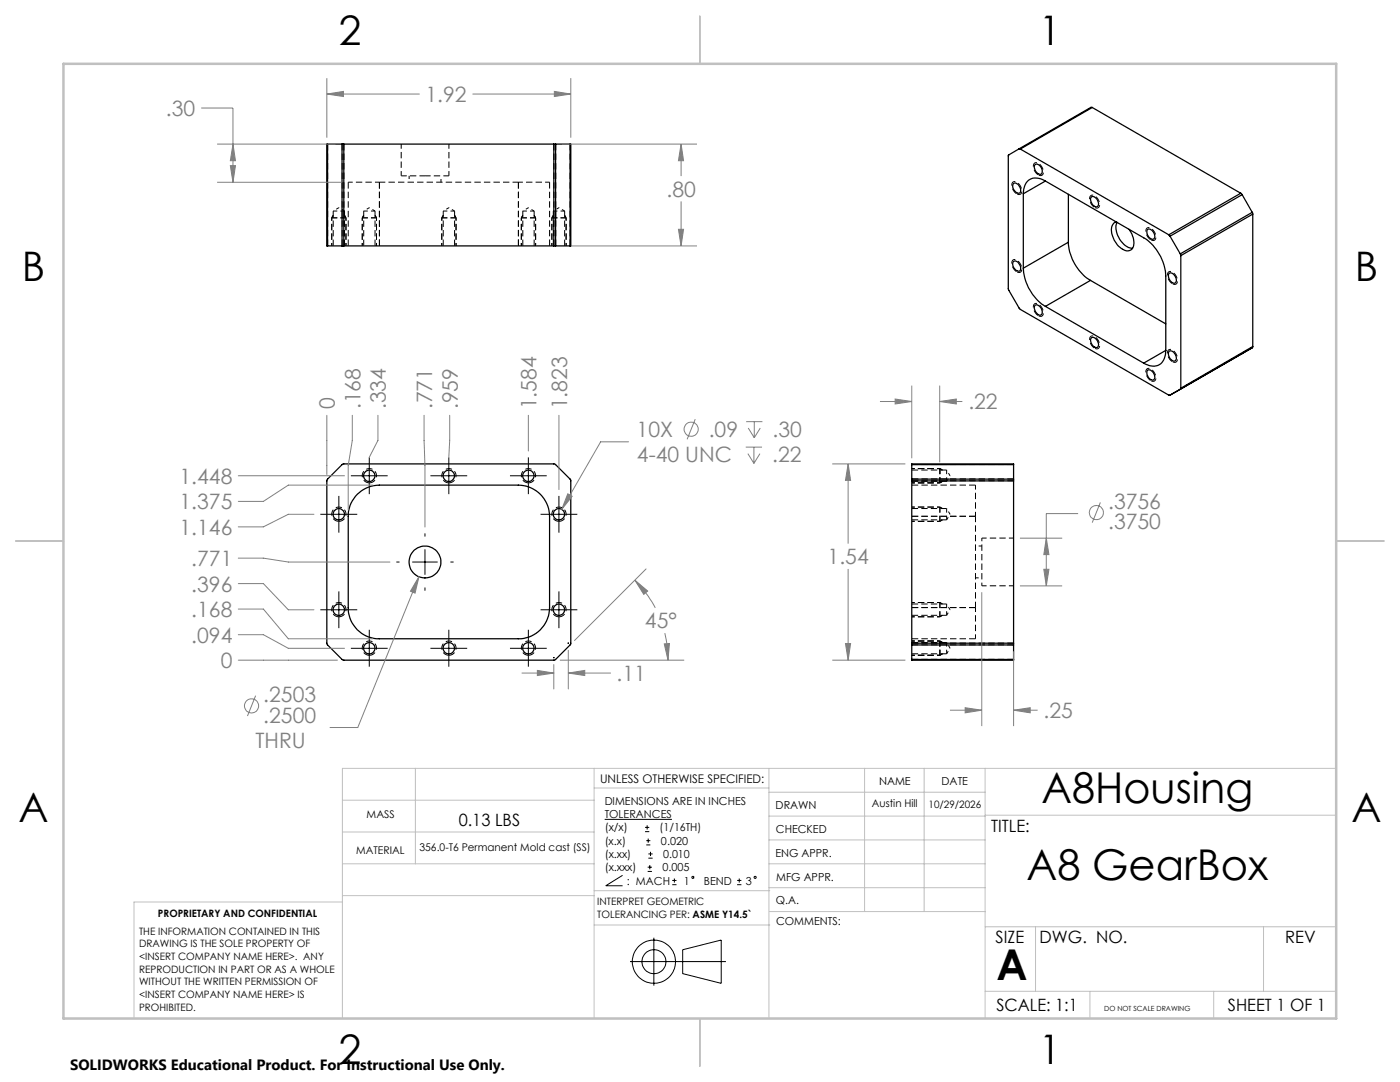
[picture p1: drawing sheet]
<svg xmlns="http://www.w3.org/2000/svg" width="279mm" height="216mm" viewBox="0 0 279 216" stroke-linecap="round" stroke-linejoin="round" font-family="sans-serif">
<g fill="none" stroke="#000" stroke-width=".25">
<path d="M65.4 28.8h-.2v20.3h.2M65.4 28.8h2.9M65.4 28.8v20.3M68.3 28.8h.3M68.3 28.8v20.3M68.6 28.8v20.3M68.6 28.8h41.9M110.5 28.8h.4M110.5 28.8v20.3M110.9 28.8v20.3M110.9 28.8h2.9M113.8 28.8h.1v20.3h-.1"/>
<path d="M113.8 28.8v20.3M202.2 36.7a.89 .89 0 0 1 1.4 .7 .73 .73 0 0 1-.4 1.2 1.49 1.49 0 0 1-1-1.9zM203.4 29.7l-2.2 1.3v26.7l2.2 3.8 29.9 17.3h.2M203.4 29.7h.2M203.6 29.7l29.7 17.1M204.2 38.7v14.8M206.6 32.8a1.23 1.23 0 0 1 1.4 1.6 .51 .51 0 0 1-.4 .4 .51 .51 0 0 1-.6-.2 1.42 1.42 0 0 1-.4-1.8zM208.6 36.1l19.6 11.3a9.8 9.8 0 0 1 4.5 7.7v14.8M208.6 36.1a2.64 2.64 0 0 0-4 .7l-.3 1-.1 .9M208.6 36.1l-4.4 2.6M213.2 38.8v9.5M217.8 39.3a1.28 1.28 0 0 1 1.4 1.6 .51 .51 0 0 1-.4 .4 .51 .51 0 0 1-.5-.2 1.46 1.46 0 0 1-.5-1.8z"/>
<path d="M218 21.4h-.3l-14.3 8.3M218 21.4l-14.4 8.3M218 21.4l29.6 17.2M247.6 38.6l.3 .2M247.6 38.6l-14.3 8.2M247.9 38.8l-14.4 8.3M247.9 38.8l2 3.6M65.4 49.1h2.9M68.3 49.1h.3M68.6 49.1h41.9M110.5 49.1h.4M110.9 49.1h2.9"/>
<path d="M202.2 52.3a.89 .89 0 0 1 1.4 .6 .73 .73 0 0 1-.4 1.2 1.49 1.49 0 0 1-1-1.8zM204.2 53.5a9.8 9.8 0 0 0 4.4 7.6M213.2 48.3a9.6 9.6 0 0 0 4.4 7.7M213.2 48.3l-9 5.2M217.6 56l15.1 8.6M217.6 56l-9 5.1M222.8 44.3a1.85 1.85 0 0 0-.8 2.6 3.9 3.9 0 0 0 3.1 3.2 1.47 1.47 0 0 0 1.2-2l-.4-1.4-.6-.9M222.9 44.3a4.4 4.4 0 0 0 2.8 5.2h.3M229 45.8a1.27 1.27 0 0 1 1.5 1.5 .59 .59 0 0 1-.6 .5 .59 .59 0 0 1-.6-.4 1.38 1.38 0 0 1-.3-1.6zM233.3 46.8l.2 .3M233.3 54.5a1.29 1.29 0 0 1 1.5 1.4 .58 .58 0 0 1-.5 .6 .58 .58 0 0 1-.7-.4 1.38 1.38 0 0 1-.3-1.6zM233.5 47.1l2 3.6"/>
<path d="M235.5 50.7l.2 .3M235.7 51v26.5M249.9 42.4l.1 .3M249.9 42.4l-14.4 8.3M250 42.7l-14.3 8.3M250 42.7v26.4M206.5 61a.89 .89 0 0 1 1.4 .7 .78 .78 0 0 1-.4 1.2 1.55 1.55 0 0 1-1-1.9zM208.6 61.1l19.6 11.4M217.8 67.4a1.23 1.23 0 0 1 1.4 1.5 .51 .51 0 0 1-.4 .5 .51 .51 0 0 1-.5-.3 1.42 1.42 0 0 1-.5-1.7zM229 73.9a1.3 1.3 0 0 1 1.3 1.8 .96 .96 0 0 1-1.3-.8l-.1-.7zM232.7 69.9a2.7 2.7 0 0 1-2.6 3.2l-.7-.1-1.2-.5M232.7 69.9l-4.5 2.6"/>
<path d="M233.3 70.1a1.27 1.27 0 0 1 1.5 1.5 .59 .59 0 0 1-.6 .5 .59 .59 0 0 1-.6-.4 1.38 1.38 0 0 1-.3-1.6zM235.5 77.7l-2 1.1M235.7 77.5l-.2 .2M247.9 70.6l-14.4 8.2M250 69.1l-.1 .3-14.4 8.3M250 69.1l-14.3 8.4M68.3 92.7l.2-.1h42.3l3.1 3.2v32.8l-3.3 3.1h-42.3l-3.1-3.3v-32.6zM71.3 98.6a6.3 6.3 0 0 1 4.4-1.8h27.7a6.3 6.3 0 0 1 6.3 6.2v18.2a6.2 6.2 0 0 1-6.3 6.3h-27.7a6.1 6.1 0 0 1-6.2-6.3v-18.2a6 6 0 0 1 1.8-4.4zM182 95.6v.4M182 92.7v-.1h20.3v.1M182 96h20.3M182 92.7v2.9"/>
<path d="M182 96v32.3M182 95.6h20.3M182 92.7h20.3M202.3 95.6v.4M202.3 92.7v2.9M202.3 96v32.3M182 128.3v.4M182 131.6v.1h20.3v-.1M182 128.3h20.3M182 128.7v2.9M182 128.7h20.3M182 131.6h20.3"/>
<path d="M202.3 128.3v.4M202.3 128.7v2.9"/>
<circle cx="73.7" cy="94.9" r="1.12"/>
<circle cx="89.6" cy="94.9" r="1.12"/>
<circle cx="105.5" cy="94.9" r="1.12"/>
<circle cx="67.6" cy="102.6" r="1.13"/>
<circle cx="84.8" cy="112.1" r="3.2"/>
<circle cx="111.5" cy="102.6" r="1.14"/>
<circle cx="67.6" cy="121.7" r="1.13"/>
<circle cx="73.7" cy="129.4" r="1.14"/>
<circle cx="89.6" cy="129.4" r="1.14"/>
<circle cx="105.5" cy="129.4" r="1.14"/>
<circle cx="111.5" cy="121.7" r="1.14"/>
</g>
<path d="M68.8 42.1h-2.3M74.8 42.1h-2.2M90.7 42.1h-2.2M106.6 42.1h-2.3M112.7 42.1h-2.3M188.9 96.1v-2.3M188.9 103.7v-2.2M188.9 122.8v-2.3M188.9 130.5v-2.3" fill="none" stroke="#000" stroke-width=".2" stroke-dasharray="1.3 .6" stroke-dashoffset=".5" stroke-linecap="butt"/>
<path d="M75.7 36.4h27.8M194.7 103v18.2" fill="none" stroke="#000" stroke-width=".2" stroke-dasharray="1.3 .6" stroke-dashoffset=".1" stroke-linecap="butt"/>
<g fill="none" stroke="#000" stroke-width=".2" stroke-dasharray="1.3 .6" stroke-linecap="butt">
<path d="M68.3 28.7v20.4M69.5 36.4v12.7M75.7 36.4v12.7M103.5 36.4v12.7M110.6 28.7v20.4M113.8 28.7v20.4M65.4 49.1v-20.4M66.5 42.1v7M68.6 49.1v-20.4M68.8 49.1v-7M72.6 42.1v7M74.8 49.1v-7"/>
<path d="M75.7 49.1v-12.7M88.5 42.1v7M90.7 49.1v-7M103.5 49.1v-12.7M104.3 42.1v7M106.6 49.1v-7M109.7 49.1v-12.7M110.4 42.1v7M110.9 49.1v-20.4M112.7 49.1v-7M182 92.7h20.3M182 95.9h20.3"/>
<path d="M182 96.1h6.9M188.9 93.8h-6.9M194.7 96.8h-12.7M202.3 95.6h-20.3M182 103h12.7M182 103.7h6.9M188.9 101.5h-6.9M194.7 103h-12.7M182 127.5h12.7M182 121.2h12.7M182 128.7h20.3M182 122.8h6.9"/>
<path d="M182 130.5h6.9M188.9 120.5h-6.9M188.9 128.2h-6.9M194.7 121.2h-12.7M202.3 131.6h-20.3M202.3 128.3h-20.3"/>
</g>
<path d="M75.7 36.4h-6.2M109.7 36.4h-6.2M194.7 103v-6.2M194.7 127.5v-6.3" fill="none" stroke="#000" stroke-width=".2" stroke-dasharray="1.3 .6" stroke-dashoffset=".4" stroke-linecap="butt"/>
<path d="M81.7 35.1v1.3M88 36.4v-1.3M194.7 115.3h1.2M195.9 116.9v-9.5M195.9 108.9h-1.2" fill="none" stroke="#000" stroke-width=".2" stroke-dasharray="1.3 .6" stroke-dashoffset=".6" stroke-linecap="butt"/>
<g fill="none" stroke="#000" stroke-width=".2" stroke-dasharray="1.3 .6" stroke-dashoffset=".7" stroke-linecap="butt">
<path d="M67.6 41.4l-1.1 .7M68.8 42.1l-1.2-.7M73.7 41.4l-1.1 .7M74.8 42.1l-1.1-.7M89.6 41.4l-1.1 .7M90.7 42.1l-1.1-.7M105.5 41.4l-1.2 .7M106.6 42.1l-1.1-.7M111.6 41.4l-1.2 .7M112.7 42.1l-1.1-.7M188.9 96.1l.7-1.2M189.6 94.9l-.7-1.1"/>
<path d="M188.9 103.7l.7-1.1M189.6 102.6l-.7-1.1M188.9 122.8l.7-1.1M188.9 130.5l.7-1.2M189.6 121.7l-.7-1.2M189.6 129.3l-.7-1.1"/>
</g>
<path d="M80.1 28.7v6.4M89.6 35.1v-6.4M195.9 116.9h6.4M202.3 107.4h-6.4" fill="none" stroke="#000" stroke-width=".2" stroke-dasharray="1.3 .6" stroke-dashoffset=".3" stroke-linecap="butt"/>
<path d="M84.8 35.1h-4.7M89.6 35.1h-4.8" fill="none" stroke="#000" stroke-width=".2" stroke-dasharray="1.3 .6" stroke-dashoffset=".2" stroke-linecap="butt"/>
<g fill="none" stroke="#808080" stroke-width=".2">
<path d="M83.6 115.1l-.8 3.3-.9-.4zM83.6 115.1l-12.2 30.1h-5.5M51 138.8l-1.6 4.1"/>
<circle cx="50.2" cy="140.8" r="1.41"/>
</g>
<g fill="none" stroke="#c0c0c0" stroke-width=".2">
<path d="M68.3 159.7h50.3M82.9 153.3v19.1M118.6 153.3v49.9M118.6 157.2h34.9M153.5 153.3v49.9M153.5 158.1h43.1M172.5 153.3v28.6M184.4 153.3v28.6M196.6 153.3v49.9M266.7 153.3h-198.4v49.9M68.3 178.7h50.3M68.3 172.4h50.3"/>
<path d="M68.3 166h50.3M68.3 180h-41.6v23.2M118.6 177.7h35M153.5 167.6h43.1M153.5 162.8h43.1M153.5 172.4h43.1M153.5 177.1h43.1M196.6 162.7h70.1M118.6 184.6h35M153.6 181.9h43M196.6 197.8h70.1M196.6 184.9h70.1"/>
<path d="M206.7 184.9v12.9M217.5 197.8v5.4M242.2 197.8v5.4M252.2 184.9v12.9"/>
</g>
<path d="M139.7 3.2v9.5M3.1 107.9h9.6M266.7 107.9h9.5M139.7 203.2v9.6" fill="none" stroke="#c0c0c0" stroke-width=".25"/>
<path d="M12.7 12.7h254v190.5h-254z" fill="none" stroke="#c0c0c0" stroke-width=".5"/>
<path d="M83.6 115.1l-.8 3.3-.9-.4z" fill="#808080"/>
<g fill="none" stroke="#808080" stroke-width=".2">
<path d="M113.3 98.5l.9 .5-2.1 2.6zM125.4 88.2h-5.5l-7.8 13.4M138.7 83.6l-1.6 4.1M148.8 89.2h3.3M148.9 84.1h3.3M149.3 90.5l1.2 2M149.3 85.4l1.2 1.9M150.5 89.2v3.3M150.5 84.1v3.2M151.7 90.5l-1.2 2M151.7 85.4l-1.2 1.9"/>
<circle cx="137.9" cy="85.6" r="1.42"/>
</g>
<path d="M113.3 98.5l.9 .5-2.1 2.6z" fill="#808080"/>
<path d="M128.9 113.5l-14.2 14.3M111.8 131.7h24.7M132.6 128.5l1-.1-.3 3.3z" fill="none" stroke="#808080" stroke-width=".2"/>
<path d="M132.6 128.5l1-.1-.3 3.3z" fill="#808080"/>
<path d="M126.7 115.8l2.6 2.1-.8 .7z" fill="none" stroke="#808080" stroke-width=".2"/>
<path d="M126.7 115.8l2.6 2.1-.8 .7z" fill="#808080"/>
<path d="M126.7 115.8a24.5 24.5 0 0 1 4.1 5.5M104.2 134.3h6.3M107.2 133.8l3.3 .5-3.3 .5zM110.5 132.6v4.9M113.4 129.8v7.7M113.4 134.3h8.4M132.7 126.3a20.9 20.9 0 0 1 .6 5.4" fill="none" stroke="#808080" stroke-width=".2"/>
<path d="M107.2 133.8l3.3 .5-3.3 .5z" fill="#808080"/>
<path d="M113.4 134.3l3.3-.5v1z" fill="none" stroke="#808080" stroke-width=".2"/>
<path d="M113.4 134.3l3.3-.5v1z" fill="#808080"/>
<path d="M73.7 96.3a1.42 1.42 0 0 1-1.2-2 1.42 1.42 0 0 1 2.4-.2 1.42 1.42 0 0 1-1 2.2h-.2M89.6 96.3a1.42 1.42 0 0 1-1.3-2 1.42 1.42 0 0 1 2.5-.2 1.42 1.42 0 0 1-1 2.2h-.2M105.5 96.3a1.42 1.42 0 0 1-1.3-2 1.42 1.42 0 0 1 2.4-.2 1.42 1.42 0 0 1-1 2.2h-.1M67.6 104a1.42 1.42 0 0 1-1.2-2.1 1.42 1.42 0 0 1 2.4-.1 1.42 1.42 0 0 1-1 2.2h-.2M111.6 104a1.42 1.42 0 0 1-1.3-2.1 1.42 1.42 0 0 1 2.4-.1 1.42 1.42 0 0 1-1 2.2h-.1M67.6 123.1a1.42 1.42 0 0 1-1.2-2.1 1.42 1.42 0 0 1 2.4-.2 1.42 1.42 0 0 1-1 2.3h-.2M73.7 130.8a1.42 1.42 0 0 1-1.2-2.1 1.42 1.42 0 0 1 2.4-.2 1.42 1.42 0 0 1-1 2.2l-.2 .1M89.6 130.8a1.42 1.42 0 0 1-1.3-2.1 1.42 1.42 0 0 1 2.5-.2 1.42 1.42 0 0 1-1 2.2l-.2 .1M105.5 130.8a1.42 1.42 0 0 1-1.3-2.1 1.42 1.42 0 0 1 2.4-.2 1.42 1.42 0 0 1-1 2.2l-.1 .1M111.6 123.1a1.42 1.42 0 0 1-1.3-2.1 1.42 1.42 0 0 1 2.4-.2 1.42 1.42 0 0 1-1 2.3h-.1" fill="none" stroke="#000" stroke-width=".2" stroke-dasharray="1.3 .6" stroke-linecap="butt"/>
<g fill="none" stroke="#808080" stroke-width=".2">
<path d="M47.6 94.9h21.2M65.2 82.9v11.8M70.3 82.9v5l-.8 5v8.9M74.4 96.8h-16.9l-4.9 3.2h-5M75.4 82.9v5l-1.7 3.4M84.6 82.9l.2 22.3M89.7 82.9v5l-.1 3.4M105.4 82.9v7.1M111.5 82.9v14.8M166.1 92.6h14.6M169.3 92.6l.5 3.2h-1.1zM169.3 92.6v15.9"/>
<path d="M47.6 116.5h5l4.9 5.2h5.2M47.6 111.4h5l4.9 .7h20.3M62.7 102.6h-5.2l-4.9 2.5h-5M169.3 113.5v18.2M47.6 131.7h19.7M47.6 126.6h5l4.9 2.8h11.3M47.6 121.5h5l4.9 6h16.9M166.1 131.7h14.6"/>
</g>
<g fill="none" stroke="#000" stroke-width=".2">
<path d="M67.6 99v7.3M70 94.9h7.4M73.7 91.3v7.3M85.9 94.9h7.3M89.6 91.3v7.3M101.8 94.9h7.3M105.4 91.3v7.3M111.5 99v7.3M63.9 102.6h7.4M67.6 118v7.3M79.1 112.1h.6M82.3 112.1h5"/>
<path d="M84.8 106.4v.7M84.8 109.6v5.1M84.8 117.2v.7M89.9 112.1h.6M107.9 102.6h7.3M111.5 118v7.3M63.9 121.7h7.4M70 129.4h7.4M73.7 125.7v7.3M85.9 129.4h7.3M89.6 125.7v7.3M101.8 129.4h7.3"/>
<path d="M105.4 125.7v7.3M107.9 121.7h7.3M110.4 131.2h.3M110.5 131.1v.2M113.3 128.3h.2M113.4 128.2v.3"/>
</g>
<path d="M169.3 92.6l.5 3.2h-1.1z" fill="#808080"/>
<path d="M168.7 128.4h1.1l-.5 3.3z" fill="none" stroke="#808080" stroke-width=".2"/>
<path d="M168.7 128.4h1.1l-.5 3.3z" fill="#808080"/>
<g fill="none" stroke="#808080" stroke-width=".2">
<path d="M203.6 107.4h8.4M203.6 116.9h8.4M208.8 107.4l.5 3.3h-1zM215.2 102.5h-6.4v14.4M219.6 100.3l-1.6 4"/>
<circle cx="218.8" cy="102.3" r="1.4"/>
</g>
<path d="M208.8 107.4l.5 3.3h-1z" fill="#808080"/>
<path d="M208.3 113.6h1l-.5 3.3z" fill="none" stroke="#808080" stroke-width=".2"/>
<path d="M208.3 113.6h1l-.5 3.3z" fill="#808080"/>
<path d="M195.9 118.2v26.7M202.3 130v14.9M189.6 141.7h6.3M192.6 141.2l3.3 .5-3.3 .5zM202.3 141.7h4.8" fill="none" stroke="#808080" stroke-width=".2"/>
<path d="M192.6 141.2l3.3 .5-3.3 .5z" fill="#808080"/>
<path d="M202.3 141.7l3.3-.5v1z" fill="none" stroke="#808080" stroke-width=".2"/>
<path d="M202.3 141.7l3.3-.5v1z" fill="#808080"/>
<path d="M182 76.9v14.5M187.5 76.9v15.4M175.6 80.1h6.4M187.5 80.1l3.4-.5v1zM187.5 80.1h4.6" fill="none" stroke="#808080" stroke-width=".2"/>
<path d="M187.5 80.1l3.4-.5v1z" fill="#808080"/>
<path d="M178.6 79.6l3.4 .5-3.4 .5z" fill="none" stroke="#808080" stroke-width=".2"/>
<path d="M178.6 79.6l3.4 .5-3.4 .5z" fill="#808080"/>
<path d="M65.2 15.6v11.9M65.2 18.8h18.5M94.3 18.8h19.6M110.6 18.2l3.3 .6-3.3 .5zM113.9 15.6v11.9" fill="none" stroke="#808080" stroke-width=".2"/>
<path d="M182 93.5h5.6M182 96.3h5.6M182 101.2h5.6M182 104h5.6M182 120.2h5.6M182 123.1h5.6M182 127.9h5.6M182 130.8h5.6" fill="none" stroke="#000" stroke-width=".2" stroke-dasharray="1.3 .6" stroke-dashoffset=".7" stroke-linecap="butt"/>
<path d="M187.6 96.3l.5-.2M187.6 93.5l.5 .3M187.6 104l.5-.3M187.6 101.2l.5 .3M187.6 123.1l.5-.3M187.6 120.2l.5 .3M187.6 130.8l.5-.3M187.6 127.9l.5 .3" fill="none" stroke="#000" stroke-width=".2" stroke-dasharray="1.3 .6" stroke-linecap="butt"/>
<path d="M187.6 96.3v-2.8M187.6 104v-2.8M187.6 123.1v-2.9M187.6 130.8v-2.9" fill="none" stroke="#000" stroke-width=".2" stroke-dasharray="1.3 .6" stroke-dashoffset=".2" stroke-linecap="butt"/>
<path d="M110.6 18.2l3.3 .6-3.3 .5z" fill="#808080"/>
<path d="M65.2 18.8l3.3-.6v1.1z" fill="none" stroke="#808080" stroke-width=".2"/>
<path d="M65.2 18.8l3.3-.6v1.1z" fill="#808080"/>
<path d="M112.1 28.8h27M135.9 28.8l.5 3.3h-1zM135.9 28.8v6.3M113.9 49.1h25.2M135.9 40.2v8.9" fill="none" stroke="#808080" stroke-width=".2"/>
<path d="M135.9 28.8l.5 3.3h-1z" fill="#808080"/>
<path d="M135.4 45.8h1l-.5 3.3z" fill="none" stroke="#808080" stroke-width=".2"/>
<path d="M135.4 45.8h1l-.5 3.3z" fill="#808080"/>
<path d="M40.1 21.6h6.4v14.8M43.3 36.4h24.9M43.3 28.8h23.7M46 33.1h1l-.5 3.3z" fill="none" stroke="#808080" stroke-width=".2"/>
<path d="M46 33.1h1l-.5 3.3z" fill="#808080"/>
<path d="M46.5 28.8l.5 3.3h-1z" fill="none" stroke="#808080" stroke-width=".2"/>
<path d="M46.5 28.8l.5 3.3h-1z" fill="#808080"/>
<g fill="none" stroke="#000" stroke-width=".2">
<path d="M120.7 163.5h13.4M124.2 174.7l-3.3 2h3.3M128.7 165.9h.9M128.7 165.1h.9M129 168.6h.8M129 167.7h.8M129.2 164.7v.8M129.3 173.9h.8M129.3 173h.8M129.4 167.3v.9M129.4 171.2h.8M129.4 170.4h.8"/>
<path d="M129.7 172.6v.9M129.8 170v.8M134.2 176.5h.8M134.2 175.7h.8M134.6 175.3v.8M147.1 176.5h.9M147.1 175.7h.9M147.5 175.3v.8M125.7 191.9h19.2M130.5 187.1v9.6M136.2 189.5l7.7-1.9v8.6l-7.7-1.9z"/>
<circle cx="138.3" cy="175.1" r=".21"/>
<circle cx="150.7" cy="175.1" r=".21"/>
<circle cx="130.5" cy="191.9" r="2.39"/>
<circle cx="130.5" cy="191.9" r="4.3"/>
</g>
<path d="M202.9 38.7a1.77 1.77 0 0 1-.7-2.4 1.57 1.57 0 0 1 1.7 1.7v.1a.61 .61 0 0 1-.3 .7 .61 .61 0 0 1-.7-.1M207.2 34.9a1.77 1.77 0 0 1-.7-2.4 1.57 1.57 0 0 1 1.7 1.7v.1a.61 .61 0 0 1-.3 .7 .61 .61 0 0 1-.7-.1M202.9 54.2a1.77 1.77 0 0 1-.7-2.3 1.57 1.57 0 0 1 1.7 1.6v.2a.61 .61 0 0 1-.3 .6 .61 .61 0 0 1-.7-.1M218.5 41.4a1.77 1.77 0 0 1-.8-2.4 1.57 1.57 0 0 1 1.8 1.7v.1a.61 .61 0 0 1-.3 .7 .61 .61 0 0 1-.7-.1M229.7 47.9a1.77 1.77 0 0 1-.8-2.4 1.57 1.57 0 0 1 1.8 1.6v.2a.61 .61 0 0 1-.3 .6 .61 .61 0 0 1-.7 0M234 56.6a1.77 1.77 0 0 1-.8-2.3 1.57 1.57 0 0 1 1.8 1.6v.1a.61 .61 0 0 1-.3 .7 .61 .61 0 0 1-.7-.1M207.2 63a1.77 1.77 0 0 1-.7-2.4 1.57 1.57 0 0 1 1.7 1.7v.1a.61 .61 0 0 1-.3 .7 .61 .61 0 0 1-.7-.1M218.5 69.5a1.77 1.77 0 0 1-.8-2.4 1.57 1.57 0 0 1 1.8 1.7v.1a.61 .61 0 0 1-.3 .6 .61 .61 0 0 1-.7 0M229.7 76a1.77 1.77 0 0 1-.8-2.4 1.57 1.57 0 0 1 1.8 1.6v.2a.61 .61 0 0 1-.3 .6 .61 .61 0 0 1-.7 0M234 72.2a1.77 1.77 0 0 1-.8-2.4 1.57 1.57 0 0 1 1.8 1.7v.1a.61 .61 0 0 1-.3 .6 .61 .61 0 0 1-.7 0" fill="none" stroke="#000" stroke-width=".2" stroke-dasharray="1.3 .6" stroke-dashoffset="-.1" stroke-linecap="butt"/>
<path d="M66.2 49.1v-5.6M69.1 49.1v-5.6M72.3 49.1v-5.6M75.1 49.1v-5.6M88.2 49.1v-5.6M91 49.1v-5.6M104 49.1v-5.6M106.9 49.1v-5.6M110.1 49.1v-5.6M113 49.1v-5.6" fill="none" stroke="#000" stroke-width=".2" stroke-dasharray="1.3 .6" stroke-dashoffset=".7" stroke-linecap="butt"/>
<path d="M66.2 43.5l.3-.5M69.1 43.5l-.3-.5M72.3 43.5l.3-.5M75.1 43.5l-.3-.5M88.2 43.5l.3-.5M91 43.5l-.3-.5M104 43.5l.3-.5M106.9 43.5l-.3-.5M110.1 43.5l.3-.5M113 43.5l-.3-.5" fill="none" stroke="#000" stroke-width=".2" stroke-dasharray="1.3 .6" stroke-linecap="butt"/>
<path d="M69.1 43.5h-2.9M75.1 43.5h-2.8M91 43.5h-2.8M106.9 43.5h-2.9M113 43.5h-2.9" fill="none" stroke="#000" stroke-width=".2" stroke-dasharray="1.3 .6" stroke-dashoffset=".2" stroke-linecap="butt"/>
<g font-size="8.5">
<text x="207.8" y="160.2">A8Housing</text>
<text x="204.9" y="175.5">A8 GearBox</text>
<text x="198.9" y="195.5">A</text>
</g>
<g font-size="8.1">
<text x="67.6" y="8.9">2</text>
<text x="207.3" y="8.9">1</text>
<text x="4.4" y="56.2">B</text>
<text x="270.4" y="56.2">B</text>
<text x="3.7" y="164.1">A</text>
<text x="269.7" y="164.1">A</text>
<text x="67.6" y="212.4">2</text>
<text x="207.3" y="212.4">1</text>
</g>
<g font-size="4.2" fill="#808080">
<text x="33.1" y="23.1">.30</text>
<text x="84.9" y="20.3">1.92</text>
<text x="133" y="39.2">.80</text>
<text x="66.8" y="81.7" transform="rotate(-90 66.8 81.7)">0</text>
<text x="71.9" y="81.7" transform="rotate(-90 71.9 81.7)">.168</text>
<text x="77" y="81.7" transform="rotate(-90 77 81.7)">.334</text>
<text x="86.3" y="81.7" transform="rotate(-90 86.3 81.7)">.771</text>
<text x="91.4" y="81.7" transform="rotate(-90 91.4 81.7)">.959</text>
<text x="107.1" y="81.7" transform="rotate(-90 107.1 81.7)">1.584</text>
<text x="113.2" y="81.7" transform="rotate(-90 113.2 81.7)">1.823</text>
<text x="193.3" y="81.7">.22</text>
<text x="127" y="87.2">10X</text>
<text x="141.5" y="87.2">.09</text>
<text x="154.2" y="87.2">.30</text>
<text x="127.1" y="92.3">4-40 UNC</text>
<text x="154.1" y="92.3">.22</text>
<text x="35.8" y="101.6">1.375</text>
<text x="35.8" y="96.5">1.448</text>
<text x="221.2" y="101.5">.3756</text>
<text x="35.8" y="106.7">1.146</text>
<text x="221.2" y="105.6">.3750</text>
<text x="38.2" y="112.9">.771</text>
<text x="165.2" y="112.6">1.54</text>
<text x="38.2" y="118">.396</text>
<text x="38.2" y="123.1">.168</text>
<text x="128.7" y="125.4">45°</text>
<text x="38.2" y="128.2">.094</text>
<text x="44" y="133.3">0</text>
<text x="123.1" y="135.9">.11</text>
<text x="52.5" y="140.1">.2503</text>
<text x="208.3" y="143.3">.25</text>
<text x="51" y="149.3">THRU</text>
<text x="52.5" y="144.2">.2500</text>
</g>
<g font-size="3.4">
<text x="91.5" y="164.9">0.13 LBS</text>
<text x="197.8" y="166">TITLE:</text>
<text x="198.7" y="188.1">SIZE</text>
<text x="207.5" y="188.1">DWG. NO.</text>
<text x="256.5" y="188.2">REV</text>
<text x="198.8" y="201.7">SCALE: 1:1</text>
<text x="245.1" y="201.7">SHEET 1 OF 1</text>
</g>
<text font-size="3" x="14" y="213.5">SOLIDWORKS Educational Product. For Instructional Use Only.</text>
<text font-size="2.4" x="119.8" y="156.2">UNLESS OTHERWISE SPECIFIED:</text>
<g font-size="2.2">
<text x="120.7" y="160.6">DIMENSIONS ARE IN INCHES</text>
<text x="154.8" y="161.4">DRAWN</text>
<text x="175.4" y="156.6">NAME</text>
<text x="187.9" y="156.7">DATE</text>
<text x="120.7" y="163.3">TOLERANCES</text>
<text x="120.7" y="165.9">(x/x)</text>
<text x="131.6" y="165.9">(1/16TH)</text>
<text x="154.9" y="166.3">CHECKED</text>
<text x="120.7" y="168.6">(x.x)</text>
<text x="120.7" y="171.2">(x.xx)</text>
<text x="120.7" y="173.9">(x.xxx)</text>
<text x="131.9" y="168.6">0.020</text>
<text x="132.2" y="173.9">0.005</text>
<text x="132.3" y="171.2">0.010</text>
<text x="154.8" y="170.9">ENG APPR.</text>
<text x="125.1" y="176.5">: MACH</text>
<text x="136.5" y="176.5">1</text>
<text x="140.5" y="176.5">BEND</text>
<text x="148.9" y="176.5">3</text>
<text x="154.9" y="175.7">MFG APPR.</text>
<text x="154.9" y="180.4">Q.A.</text>
<text x="154.9" y="184.6">COMMENTS:</text>
</g>
<g font-size="2.1">
<text x="174" y="161.1">Austin Hill</text>
<text x="73.2" y="163.3">MASS</text>
<text x="71.1" y="170.3">MATERIAL</text>
<text x="83.7" y="169.8">356.0-T6 Permanent Mold cast (SS)</text>
</g>
<g font-size="2">
<text x="185.3" y="161.2">10/29/2026</text>
<text x="31.5" y="182.9">PROPRIETARY AND CONFIDENTIAL</text>
<text x="119.2" y="180.6">INTERPRET GEOMETRIC</text>
<text x="119.2" y="183.1">TOLERANCING PER: ASME Y14.5`</text>
<text x="27.8" y="186.5">THE INFORMATION CONTAINED IN THIS</text>
<text x="27.8" y="189">DRAWING IS THE SOLE PROPERTY OF</text>
<text x="27.8" y="191.6">&lt;INSERT COMPANY NAME HERE&gt;. ANY</text>
<text x="27.8" y="194.1">REPRODUCTION IN PART OR AS A WHOLE</text>
<text x="27.8" y="196.6">WITHOUT THE WRITTEN PERMISSION OF</text>
<text x="27.8" y="199.1">&lt;INSERT COMPANY NAME HERE&gt; IS</text>
<text x="27.8" y="201.7">PROHIBITED.</text>
</g>
<text font-size="1.4" x="220.4" y="201.7">DO NOT SCALE DRAWING</text>
</svg>
